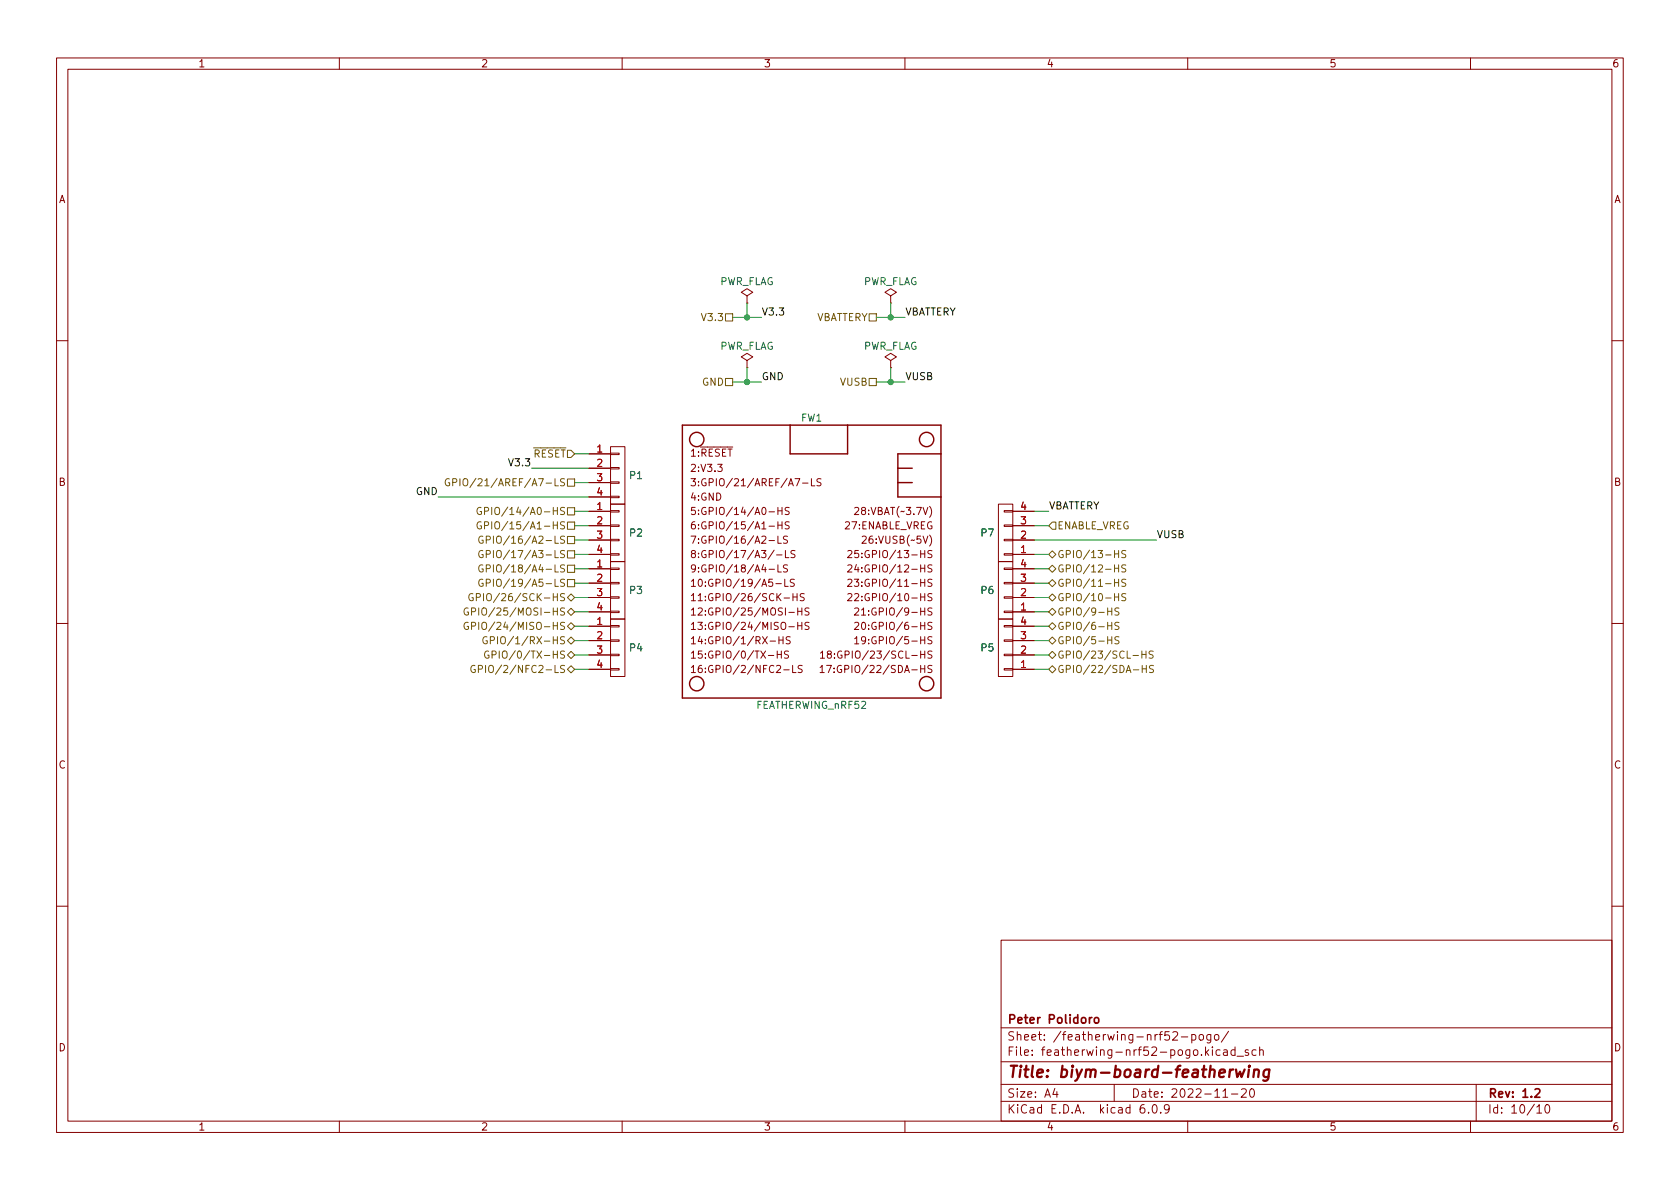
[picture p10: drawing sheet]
<svg xmlns="http://www.w3.org/2000/svg" width="297mm" height="210mm" viewBox="0 0 297 210" stroke-linecap="round" stroke-linejoin="round" font-family="sans-serif">
<g fill="none" stroke="#840000" stroke-width=".18">
<path d="M10 10.2h277v190.1h-277zM12 12.2h273v186.1h-273zM60 10.2v2M110 10.2v2M160 10.2v2M210 10.2v2M260 10.2v2M132.1 52.3l1-.6-1-.7-1 .7 1 .6v1.3M132.1 53.6h.1M157.5 52.3l1-.6-1-.7-1 .7 1 .6v1.3M157.5 53.6h.1M10 60.2h2"/>
<path d="M107.9 79h2.6v10.1h-2.6zM132.1 63.7l1-.6-1-.6-1 .6 1 .6v1.3M132.1 65h.1M157.5 63.7l1-.6-1-.6-1 .6 1 .6v1.3M157.5 65h.1M285 60.2h2M104.1 98h3.8M104.1 95.5h3.8M104.1 93h3.8M104.1 90.4h3.8M104.1 80.3h3.8M104.1 82.8h3.8"/>
<path d="M104.1 85.3h3.8M104.1 87.9h3.8M107.9 97.9h1.6v.3h-1.6zM107.9 95.4h1.6v.2h-1.6zM107.9 92.8h1.6v.3h-1.6zM107.9 90.3h1.6v.2h-1.6zM107.9 89.1h2.6v10.2h-2.6zM107.9 87.8h1.6v.2h-1.6zM107.9 85.2h1.6v.3h-1.6zM107.9 82.7h1.6v.2h-1.6zM107.9 80.1h1.6v.3h-1.6zM107.9 99.3h2.6v10.2h-2.6z"/>
<path d="M122.2 84.6h.8l-.5 .5 .4 .1v.6l-.2 .1-.5-.1M122.2 94.8h.8l-.5 1.3M122.5 97.9l-.3-.3 .1-.1 .2-.2 .3 .1 .2 .2-.1 .2-.5 .1-.2 .2v.3l.3 .2h.3l.2-.2v-.3l-.3-.2M122.8 92.3h-.3a.86 .86 0 0 0 0 1.2l.4-.1 .1-.4-.3-.3h-.2l-.3 .3M122.9 89.7h-.6l-.1 .6 .2-.1 .4 .1 .2 .1-.1 .5-.2 .1-.5-.1M123.5 85.8v.1M123.5 85.1v.1M123.5 98.5v.1M123.5 97.8v.1M137.5 94.8v1.3h.6M137.5 99.9v1.3h.6M138.9 97.3v1.3h.6"/>
<path d="M139.2 94.9l-.4-.1-.2 .1v.4l.5 .2 .1 .3-.2 .3-.5-.1M139.2 99.9h-.4l-.2 .1v.4l.5 .2 .1 .3-.2 .3-.5-.1M139.5 89.8l-.4-.1-.2 .1v.4l.5 .2 .1 .4-.2 .2-.5-.1M139.5 92.3h-.4l-.2 .1v.3l.5 .3 .1 .3-.2 .2h-.5M140.6 97.4l-.5-.1-.3 .3 .2 .3 .5 .2v.4l-.2 .1h-.5M143.5 84.6v1.3h.6M145.2 84.7l-.5-.1-.2 .2v.3l.5 .3 .2 .3-.3 .2h-.5M149.9 97.5l.5-.2 .2 .4-.8 .9h.8M151.1 89.8l.5-.1 .2 .4-.7 .9h.7M152.4 94.9l.5-.1 .3 .4-.8 .9h.8M164.8 99.9h-.5l-.2 .1v.4l.6 .2 .1 .3-.3 .3-.4-.1M164.8 97.4l-.5-.1-.2 .2v.3l.6 .3 .1 .3-.3 .2h-.4"/>
<path d="M176.5 89.1h2.6v10.2h-2.6zM176.5 99.3h2.6v10.2h-2.6zM177.5 90.3h1.6v.2h-1.6zM177.5 92.8h1.6v.3h-1.6zM177.5 95.4h1.6v.2h-1.6zM177.5 97.9h1.6v.3h-1.6zM179.1 98h3.8M179.1 95.5h3.8M179.1 93h3.8M179.1 90.4h3.8M10 110.2h2M104.1 100.6h3.8"/>
<path d="M104.1 103.1h3.8M104.1 105.7h3.8M104.1 108.2h3.8M104.1 110.7h3.8M104.1 113.3h3.8M104.1 115.8h3.8M104.1 118.4h3.8M107.9 108.1h1.6v.2h-1.6zM107.9 105.5h1.6v.3h-1.6zM107.9 103h1.6v.2h-1.6zM107.9 100.5h1.6v.2h-1.6zM107.9 118.2h1.6v.3h-1.6z"/>
<path d="M107.9 115.7h1.6v.2h-1.6zM107.9 113.2h1.6v.2h-1.6zM107.9 110.6h1.6v.3h-1.6zM107.9 109.5h2.6v10.1h-2.6zM122.2 102.8l.4-.4v1.3M122.2 105.3l.4-.3v1.2M122.2 107.9l.4-.4v1.3M122.2 110.4l.4-.4v1.3M122.2 112.9l.4-.3v1.3M122.2 115.5l.4-.4v1.3M122.2 118l.4-.3v1.2M122.2 103.7h.8"/>
<path d="M122.2 106.2h.8M122.2 108.8h.8M122.2 111.3h.8M122.2 113.9h.8M122.2 116.4h.8M122.2 118.9h.8M123 100.4l-.3 .3h-.2l-.3-.3 .2-.5h.3l.2 .1a.84 .84 0 0 1-.3 1.2h-.2M123.4 110h.8l-.4 .5 .3 .1v.6l-.2 .1-.5-.1M123.5 107.6l.4-.1 .3 .4-.8 .9h.8M138.8 102.4v1.3h.6M139.4 115.2l-.5-.1-.1 .1v.4l.5 .2 .1 .4-.2 .2-.5-.1M139.7 112.6h-.5l-.1 .1v.4l.5 .2 .1 .3-.2 .3-.5-.1"/>
<path d="M140.1 117.7v1.2h.6M140.2 105.6h.7M140.4 102.5l-.4-.1-.2 .1v.4l.5 .2 .1 .4-.2 .2-.5-.1M140.9 105v1.2M141.8 117.7h-.4l-.3 .2 .1 .3 .6 .2v.4l-.2 .1h-.5M142.2 105h-.5l-.2 .1v.3l.6 .3 .1 .3-.2 .2h-.5M143 107.6l-.4-.1-.2 .1v.4l.5 .2 .1 .3-.2 .3-.5-.1M143 110.1l-.4-.1-.2 .2v.3l.5 .3 .1 .3-.2 .2h-.5M145 118l.4-.3v1.2M145 118.9h.7M145.1 115.5l.3-.4v1.3M145.1 116.4h.7"/>
<path d="M149.9 105.1l.5-.1 .2 .3-.8 .9h.8M149.9 102.5l.5-.1 .2 .4-.8 .9h.8M149.9 100l.5-.1 .2 .3-.8 1h.8M151.1 112.9l.4-.3v1.3M151.1 110.2l.5-.2 .2 .4-.7 .9h.7M151.1 107.6l.5-.1 .2 .4-.7 .9h.7M151.1 113.9h.7M164.8 117.7h-.5l-.2 .1v.3l.6 .3 .1 .3-.3 .2h-.4M164.8 115.2l-.5-.1-.2 .1v.4l.6 .2 .1 .4-.3 .2-.4-.1M164.8 112.6h-.5l-.2 .1v.4l.6 .2 .1 .3-.3 .3-.4-.1M164.8 110.1l-.5-.1-.2 .2v.3l.6 .3 .1 .3-.3 .2h-.4M164.8 107.6l-.5-.1-.2 .1v.4l.6 .2 .1 .3-.3 .3-.4-.1"/>
<path d="M164.8 105h-.5l-.2 .1v.3l.6 .3 .1 .3-.3 .2h-.4M164.8 102.5l-.5-.1-.2 .1v.4l.6 .2 .1 .4-.3 .2-.4-.1M176.5 109.5h2.6v10.1h-2.6zM177.5 110.6h1.6v.3h-1.6zM177.5 113.2h1.6v.2h-1.6zM177.5 115.7h1.6v.2h-1.6zM177.5 118.2h1.6v.3h-1.6zM177.5 100.5h1.6v.2h-1.6zM177.5 103h1.6v.2h-1.6zM177.5 105.5h1.6v.3h-1.6zM177.5 108.1h1.6v.2h-1.6zM179.1 100.6h3.8"/>
<path d="M179.1 103.1h3.8M179.1 105.7h3.8M179.1 108.2h3.8M179.1 110.7h3.8M179.1 113.3h3.8M179.1 115.8h3.8M179.1 118.4h3.8M285 110.2h2M10 160.2h2M177 166.3h108v32h-108zM285 160.2h2M60 198.3v2"/>
<path d="M110 198.3v2M160 198.3v2M177 194.8h108M177 191.8h108M177 187.8h108M177 181.8h108M186.5 192.5l-.4 1h1M186.9 193v1M197 191.8v3M202.3 195.3a.59 .59 0 0 0-.7 .7v.5l.1 .3h.4l.3-.1v-.5l-.1-.2-.4-.1-.3 .3M203.1 196.7v.1M203.9 195.4l.2-.1a.81 .81 0 0 1 .6 .7 .81 .81 0 0 1-.3 .8h-.2a.81 .81 0 0 1-.6-.6 .81 .81 0 0 1 .3-.8z"/>
<path d="M205.2 196.7v.1M206.7 196l-.3 .3h-.3l-.2-.3 .1-.6 .4-.1 .2 .2a.99 .99 0 0 1-.3 1.3h-.3M207.4 182.6l.5-.2 .2 .2 .1 .3-.9 1h.9M208.9 183.4h1.1M210 198.3v2M210.7 183l.4-.1 .3 .3v.4l-.1 .3h-.6M210.7 182.9v1.5M212.1 183.1l.2-.2 .4 .2 .1 .5-.2 .3h-.3l-.2-.1zM214.1 182.9v1.2l-.3 .3h-.4M214.1 183l-.5-.1-.2 .3v.4l.1 .3h.6M214.8 183.1l.2-.2 .4 .2 .1 .5-.1 .3h-.4l-.2-.1zM215.7 185.7l-.4-.1-.3 .3v.4l.1 .3h.6"/>
<path d="M216.2 194h.9M216.4 185.7h.5l.1 .9M217 186l-.5 .1a.29 .29 0 0 0-.2 .2 .29 .29 0 0 0 .2 .3h.5M217.2 182.4l-1.3 1.9M217.7 193.5h1.2M218.4 185.7l-.5-.1-.3 .3v.4l.2 .3h.6M218.4 185.1v1.5M218.7 186.8h1.2M219.5 192.7l.6-.2 .2 .2 .1 .3-1 1h1M220.7 185.7l-.3-.1-.3 .2 .1 .3 .5 .1v.4h-.6M221.1 192.7l.2-.2a.81 .81 0 0 1 .6 .7 .81 .81 0 0 1-.3 .8h-.2a.81 .81 0 0 1-.3-1.3zM222.1 185.7l-.5-.1-.2 .3v.4l.1 .3h.6"/>
<path d="M222.7 185.8l.2-.2 .4 .1 .1 .9M222.7 185.1v1.5M260 198.3v2M261 191.8v6.5M271.7 195.8l.5-.5v1.5M271.7 196.8h.9M273.4 195.4l.1-.1a.8 .8 0 0 1 .5 .8 .8 .8 0 0 1-.5 .7 .99 .99 0 0 1-.1-1.4z"/>
</g>
<path d="M193.1 179.9l-.3 .1-.2 .2M193.6 180.1l.2-.2 .4 .2 .1 .5-.2 .3h-.3l-.2-.1zM271.4 192.7l.6-.2 .2 .2 .1 .3-1 1h1" fill="none" stroke="#840000" stroke-width=".3"/>
<path d="M218.5 189.1l.3 1.4 .5-1 .2 1 .6-1.4M220.8 189.1l-.1 1.4M220.9 188.5l-.1 .1 .1 .1 .1-.1-.1-.1v.2M221.8 189.3a.49 .49 0 0 1 .8 .1l-.1 1.1M221.8 189.1l-.2 1.4M224.4 189.2a.66 .66 0 0 0-1 .3v.6l.1 .3 .2 .1 .6-.1M224.4 189.1l-.2 1.6a.6 .6 0 0 1-.9 .3" fill="none" stroke="#840000" stroke-width=".4"/>
<g fill="none" stroke="#840000" stroke-width=".25">
<path d="M120.6 75.2h45.8v48.2h-45.8zM139.7 75.2v5.1h10.2v-5.1M158.7 85.3h2.6M158.7 82.8h2.6M166.4 80.3h-7.7v7.6h7.7"/>
<circle cx="123.2" cy="77.7" r="1.27"/>
<circle cx="163.8" cy="77.7" r="1.27"/>
<circle cx="123.2" cy="120.9" r="1.27"/>
<circle cx="163.8" cy="120.9" r="1.27"/>
</g>
<g fill="none" stroke="#725600" stroke-width=".18">
<path d="M128.3 55.5h1.2v1.3h-1.2zM153.7 55.5h1.2v1.3h-1.2zM100.3 79.6h.7l.6 .7-.6 .6h-.7zM128.3 66.9h1.2v1.3h-1.2zM153.7 66.9h1.2v1.3h-1.2zM79.4 84.7a.59 .59 0 0 0-.7 .6 .59 .59 0 0 0 .7 .6l.1-.5h-.2M80 85.3l.7-.1 .1-.1-.1-.3-.7-.2v1.3M81.3 84.6v1.3M85.1 89.8a.59 .59 0 0 0-.8 .6 .59 .59 0 0 0 .8 .5v-.5h-.2M85.1 92.3a.59 .59 0 0 0-.8 .6 .59 .59 0 0 0 .8 .6v-.5h-.2M85.4 97.4a.59 .59 0 0 0-.8 .6 .59 .59 0 0 0 .8 .6v-.5h-.2M85.4 99.9a.59 .59 0 0 0-.8 .6 .59 .59 0 0 0 .8 .6v-.5h-.2"/>
<path d="M85.4 94.9a.59 .59 0 0 0-.8 .5 .59 .59 0 0 0 .8 .6v-.5h-.2M85.7 90.4l.6-.1 .1-.2-.1-.3-.6-.1v1.3M85.7 92.9h.6l.1-.2-.1-.3-.6-.1v1.2M86 98l.6-.1 .1-.1-.1-.3-.6-.2v1.3M86 95.5l.6-.1 .1-.2-.1-.3-.6-.1v1.3M100.3 84.7h1.3v1.3h-1.3zM100.3 97.4h1.3v1.3h-1.3zM100.3 99.9h1.3v1.3h-1.3zM100.3 89.8h1.3v1.3h-1.3zM100.3 92.3h1.3v1.3h-1.3zM100.3 94.9h1.3v1.2h-1.3zM185.4 98l.7-.6 .6 .6-.6 .7z"/>
<path d="M186.1 92.3h.6v1.3h-.6l-.7-.6zM197.1 97.9h.7M197.8 97.3v1.3M197.8 99.9v1.3M199.1 99.9h-.5l-.2 .1v.4l.5 .2 .2 .3-.3 .3-.5-.1M199.1 97.4l-.5-.1-.2 .2v.3l.5 .3 .2 .3-.3 .2h-.5M82.8 110.1a.59 .59 0 0 0-.8 .6 .59 .59 0 0 0 .8 .6v-.5h-.2M82.8 107.6a.59 .59 0 0 0-.8 .5 .59 .59 0 0 0 .8 .6v-.5h-.2M83.4 110.7l.6-.1 .1-.1-.1-.3-.6-.2v1.3M83.4 108.2l.6-.1 .1-.2-.1-.3-.6-.1v1.3M83.6 105a.59 .59 0 0 0-.7 .6 .59 .59 0 0 0 .7 .6l.1-.5h-.3M84 117.7a.59 .59 0 0 0-.8 .6 .59 .59 0 0 0 .8 .6v-.5h-.2"/>
<path d="M84.2 105.6h.6l.1-.2v-.3l-.7-.1v1.2M84.6 118.3h.6l.1-.2-.1-.3-.6-.1v1.2M84.6 107.5v1.3M84.6 110v1.3M85.4 102.5a.59 .59 0 0 0-.8 .6 .59 .59 0 0 0 .8 .5v-.5h-.2M86 103.1l.6-.1 .1-.2-.1-.3-.6-.1v1.3M86 100.5h.6l.1-.2-.1-.3-.6-.1v1.3M86.1 112.6a.59 .59 0 0 0-.7 .6 .59 .59 0 0 0 .7 .6l.1-.5h-.3M86.4 115.2a.59 .59 0 0 0-.7 .6 .59 .59 0 0 0 .7 .5l.1-.5h-.3M86.7 113.2h.6l.1-.2v-.3l-.7-.1v1.3M87 115.8l.6-.1 .1-.2v-.3l-.7-.1v1.3M100.3 115.8l.7-.6 .6 .6-.6 .7z"/>
<path d="M100.3 105.7l.7-.7 .6 .7-.6 .6zM100.3 113.3l.7-.7 .6 .7-.6 .6zM100.3 118.4l.7-.7 .6 .7-.6 .6zM100.3 110.7l.7-.6 .6 .6-.6 .7zM100.3 108.2l.7-.6 .6 .6-.6 .6zM100.3 102.5h1.3v1.3h-1.3zM185.4 103.1l.7-.6 .6 .6-.6 .7zM185.4 113.3l.7-.7 .6 .7-.6 .6zM185.4 115.8l.7-.6 .6 .6-.6 .7zM185.4 100.6l.7-.7 .6 .7-.6 .6zM185.4 105.7l.7-.7 .6 .7-.6 .6zM185.4 110.7l.7-.6 .6 .6-.6 .7z"/>
<path d="M185.4 118.4l.7-.7 .6 .7-.6 .6zM186.1 107.6l.6 .6-.6 .6-.7-.6zM195.8 113.2h.8M195.8 108.1h.8M195.8 110.6h.8M196.6 107.5v1.3M196.6 110v1.3M196.6 112.6v1.3M197.1 103h.7M197.1 100.5h.7M197.1 105.6h.7M197.8 102.4v1.3"/>
<path d="M197.8 105v1.2M197.8 112.6h-.4l-.2 .1v.4l.5 .2 .1 .3-.2 .3-.5-.1M197.8 107.6l-.4-.1-.2 .1v.4l.5 .2 .1 .3-.2 .3-.5-.1M197.8 110.1l-.4-.1-.2 .2v.3l.5 .3 .1 .3-.2 .2h-.5M199.1 102.5l-.5-.1-.2 .1v.4l.5 .2 .2 .4-.3 .2-.5-.1M199.1 105h-.5l-.2 .1v.3l.5 .3 .2 .3-.3 .2h-.5M200.3 115.9h1M201.9 115.1v1.3M201.9 115.7h.7M202 117.7v1.2M202 118.3h.7M202.6 115.1v1.3"/>
<path d="M202.7 117.7v1.2M203.9 115.2l-.5-.1-.2 .1v.4l.6 .2 .1 .4-.3 .2-.4-.1M204 117.7h-.5l-.2 .1v.3l.5 .3 .2 .3-.3 .2h-.5"/>
</g>
<g fill="none" stroke="#009600" stroke-width=".18">
<path d="M129.5 56.1h5.1M132.1 53.6v2.5M154.9 56.1h5.1M157.5 53.6v2.5M129.5 67.6h5.1M132.1 65v2.6M154.9 67.6h5.1M157.5 65v2.6M77.5 87.9h26.6M94 82.8h10.1M101.6 90.4h2.5M101.6 93h2.5"/>
<path d="M101.6 95.5h2.5M101.6 80.3h2.5M101.6 85.3h2.5M101.6 98h2.5M182.9 90.4h2.5M182.9 93h2.5M182.9 95.5h21.6M182.9 98h2.5M101.6 103.1h2.5M101.6 113.3h2.5M101.6 105.7h2.5M101.6 108.2h2.5"/>
<path d="M101.6 110.7h2.5M101.6 115.8h2.5M101.6 100.6h2.5M101.6 118.4h2.5M182.9 103.1h2.5M182.9 113.3h2.5M182.9 105.7h2.5M182.9 108.2h2.5M182.9 110.7h2.5M182.9 115.8h2.5M182.9 100.6h2.5M182.9 118.4h2.5"/>
</g>
<g fill="#009600" stroke="#009600" stroke-width=".18">
<circle cx="157.5" cy="67.6" r=".46"/>
<circle cx="157.5" cy="56.1" r=".46"/>
<circle cx="132.1" cy="67.6" r=".46"/>
<circle cx="132.1" cy="56.1" r=".46"/>
</g>
<text font-size="2.8" fill="#840000" x="178" y="190.6">Title: biym-board-featherwing</text>
<g font-size="2.1" fill="#840000">
<text x="178" y="184">Sheet: /featherwing-nrf52-pogo/</text>
<text x="178" y="181">Peter Polidoro</text>
<text x="178" y="186.7">File: featherwing-nrf52-pogo.kicad_sch</text>
<text x="178" y="196.9">KiCad E.D.A. kicad 6.0.9</text>
<text x="178" y="194.1">Size: A4</text>
<text x="200" y="194.1">Date: 2022-11-20</text>
<text x="263" y="194.1">Rev: 1.2</text>
<text x="263" y="196.9">Id: 10/10</text>
</g>
<g font-size="1.8" fill="#840000">
<text x="35" y="11.9">1</text>
<text x="85" y="11.9">2</text>
<text x="135" y="11.9">3</text>
<text x="185" y="11.9">4</text>
<text x="235" y="11.9">5</text>
<text x="285" y="11.9">6</text>
<text x="10.3" y="35.9">A</text>
<text x="285.3" y="35.9">A</text>
<text x="121.4" y="80.7">1:~{RESET}</text>
<text x="122.4" y="83.4">2:V3.3</text>
<text x="10.3" y="85.9">B</text>
<text x="122.1" y="88.5">4:GND</text>
<text x="124" y="86">3:GPIO/21/AREF/A7-LS</text>
<text x="285.3" y="85.9">B</text>
<text x="123.8" y="91.1">5:GPIO/14/A0-HS</text>
<text x="123.8" y="93.6">6:GPIO/15/A1-HS</text>
<text x="149.2" y="93.6">27:ENABLE_VREG</text>
<text x="151.9" y="91.1">28:VBAT(~3.7V)</text>
<text x="123.7" y="96.1">7:GPIO/16/A2-LS</text>
<text x="123.7" y="101.2">9:GPIO/18/A4-LS</text>
<text x="124.1" y="98.7">8:GPIO/17/A3/-LS</text>
<text x="151.1" y="101.2">24:GPIO/12-HS</text>
<text x="151.1" y="98.7">25:GPIO/13-HS</text>
<text x="153.2" y="96.1">26:VUSB(~5V)</text>
<text x="123.8" y="103.8">10:GPIO/19/A5-LS</text>
<text x="123.9" y="106.3">11:GPIO/26/SCK-HS</text>
<text x="151.1" y="106.3">22:GPIO/10-HS</text>
<text x="151.1" y="103.8">23:GPIO/11-HS</text>
<text x="123.8" y="113.9">14:GPIO/1/RX-HS</text>
<text x="123.9" y="108.8">12:GPIO/25/MOSI-HS</text>
<text x="123.9" y="111.4">13:GPIO/24/MISO-HS</text>
<text x="152.2" y="113.9">19:GPIO/5-HS</text>
<text x="152.2" y="111.4">20:GPIO/6-HS</text>
<text x="152.2" y="108.8">21:GPIO/9-HS</text>
<text x="123.7" y="116.5">15:GPIO/0/TX-HS</text>
<text x="123.8" y="119">16:GPIO/2/NFC2-LS</text>
<text x="146.5" y="119">17:GPIO/22/SDA-HS</text>
<text x="146.7" y="116.5">18:GPIO/23/SCL-HS</text>
<text x="10.3" y="135.9">C</text>
<text x="285.3" y="135.9">C</text>
<text x="10.3" y="185.9">D</text>
<text x="285.3" y="185.9">D</text>
<text x="35" y="199.9">1</text>
<text x="85" y="199.9">2</text>
<text x="135" y="199.9">3</text>
<text x="185" y="199.9">4</text>
<text x="235" y="199.9">5</text>
<text x="285" y="199.9">6</text>
</g>
<g font-size="1.8" fill="#006464">
<text x="127.1" y="50.4">PWR_FLAG</text>
<text x="152.5" y="50.4">PWR_FLAG</text>
<text x="127.1" y="61.8">PWR_FLAG</text>
<text x="152.5" y="61.8">PWR_FLAG</text>
<text x="141.6" y="74.5">FW1</text>
<text x="111.4" y="84.7">P1</text>
<text x="111.4" y="94.9">P2</text>
<text x="173.5" y="94.9">P7</text>
<text x="111.4" y="105">P3</text>
<text x="173.5" y="105">P6</text>
<text x="111.4" y="115.2">P4</text>
<text x="173.5" y="115.2">P5</text>
<text x="133.7" y="125.3">FEATHERWING_nRF52</text>
</g>
<g font-size="1.8" fill="#725600">
<text x="124.4" y="56.8">V3.3</text>
<text x="143.9" y="56.8">VBATTERY</text>
<text x="124.1" y="68.2">GND</text>
<text x="148.6" y="68.2">VUSB</text>
<text x="92.9" y="80.9">~{RESET}</text>
<text x="82.3" y="86">GPIO/21/AREF/A7-LS</text>
<text x="87.5" y="91.1">GPIO/14/A0-HS</text>
<text x="87.5" y="93.6">GPIO/15/A1-HS</text>
<text x="186.9" y="93.6">ENABLE_VREG</text>
<text x="87.7" y="98.7">GPIO/17/A3-LS</text>
<text x="87.7" y="101.2">GPIO/18/A4-LS</text>
<text x="87.7" y="96.1">GPIO/16/A2-LS</text>
<text x="186.9" y="101.2">GPIO/12-HS</text>
<text x="186.9" y="98.7">GPIO/13-HS</text>
<text x="86" y="106.3">GPIO/26/SCK-HS</text>
<text x="87.7" y="103.8">GPIO/19/A5-LS</text>
<text x="186.9" y="103.8">GPIO/11-HS</text>
<text x="186.9" y="106.3">GPIO/10-HS</text>
<text x="85.2" y="111.4">GPIO/24/MISO-HS</text>
<text x="85.2" y="108.8">GPIO/25/MOSI-HS</text>
<text x="88.2" y="113.9">GPIO/1/RX-HS</text>
<text x="186.9" y="113.9">GPIO/5-HS</text>
<text x="186.9" y="108.8">GPIO/9-HS</text>
<text x="186.9" y="111.4">GPIO/6-HS</text>
<text x="86.3" y="119">GPIO/2/NFC2-LS</text>
<text x="88.4" y="116.5">GPIO/0/TX-HS</text>
<text x="186.9" y="116.5">GPIO/23/SCL-HS</text>
<text x="186.9" y="119">GPIO/22/SDA-HS</text>
</g>
<g font-size="1.8" fill="#0f0f0f">
<text x="134.6" y="55.8">V3.3</text>
<text x="160" y="55.8">VBATTERY</text>
<text x="134.6" y="67.2">GND</text>
<text x="160" y="67.2">VUSB</text>
<text x="90.3" y="82.4">V3.3</text>
<text x="73.5" y="87.5">GND</text>
<text x="185.4" y="90.1">VBATTERY</text>
<text x="204.5" y="95.1">VUSB</text>
</g>
<g font-size="1.8" fill="#a90000">
<text x="105.6" y="80">1</text>
<text x="105.6" y="82.5">2</text>
<text x="105.6" y="85.1">3</text>
<text x="105.6" y="87.6">4</text>
<text x="105.6" y="90.2">1</text>
<text x="105.6" y="92.7">2</text>
<text x="105.6" y="95.2">3</text>
<text x="180.5" y="95.2">2</text>
<text x="180.5" y="92.7">3</text>
<text x="180.5" y="90.2">4</text>
<text x="105.6" y="97.8">4</text>
<text x="105.6" y="100.3">1</text>
<text x="180.5" y="97.8">1</text>
<text x="180.5" y="100.3">4</text>
<text x="105.6" y="102.9">2</text>
<text x="105.6" y="105.4">3</text>
<text x="105.6" y="107.9">4</text>
<text x="180.5" y="107.9">1</text>
<text x="180.5" y="105.4">2</text>
<text x="180.5" y="102.9">3</text>
<text x="105.6" y="110.5">1</text>
<text x="105.6" y="113">2</text>
<text x="180.5" y="113">3</text>
<text x="180.5" y="110.5">4</text>
<text x="105.6" y="115.6">3</text>
<text x="105.6" y="118.1">4</text>
<text x="180.5" y="118.1">1</text>
<text x="180.5" y="115.6">2</text>
</g>
</svg>
